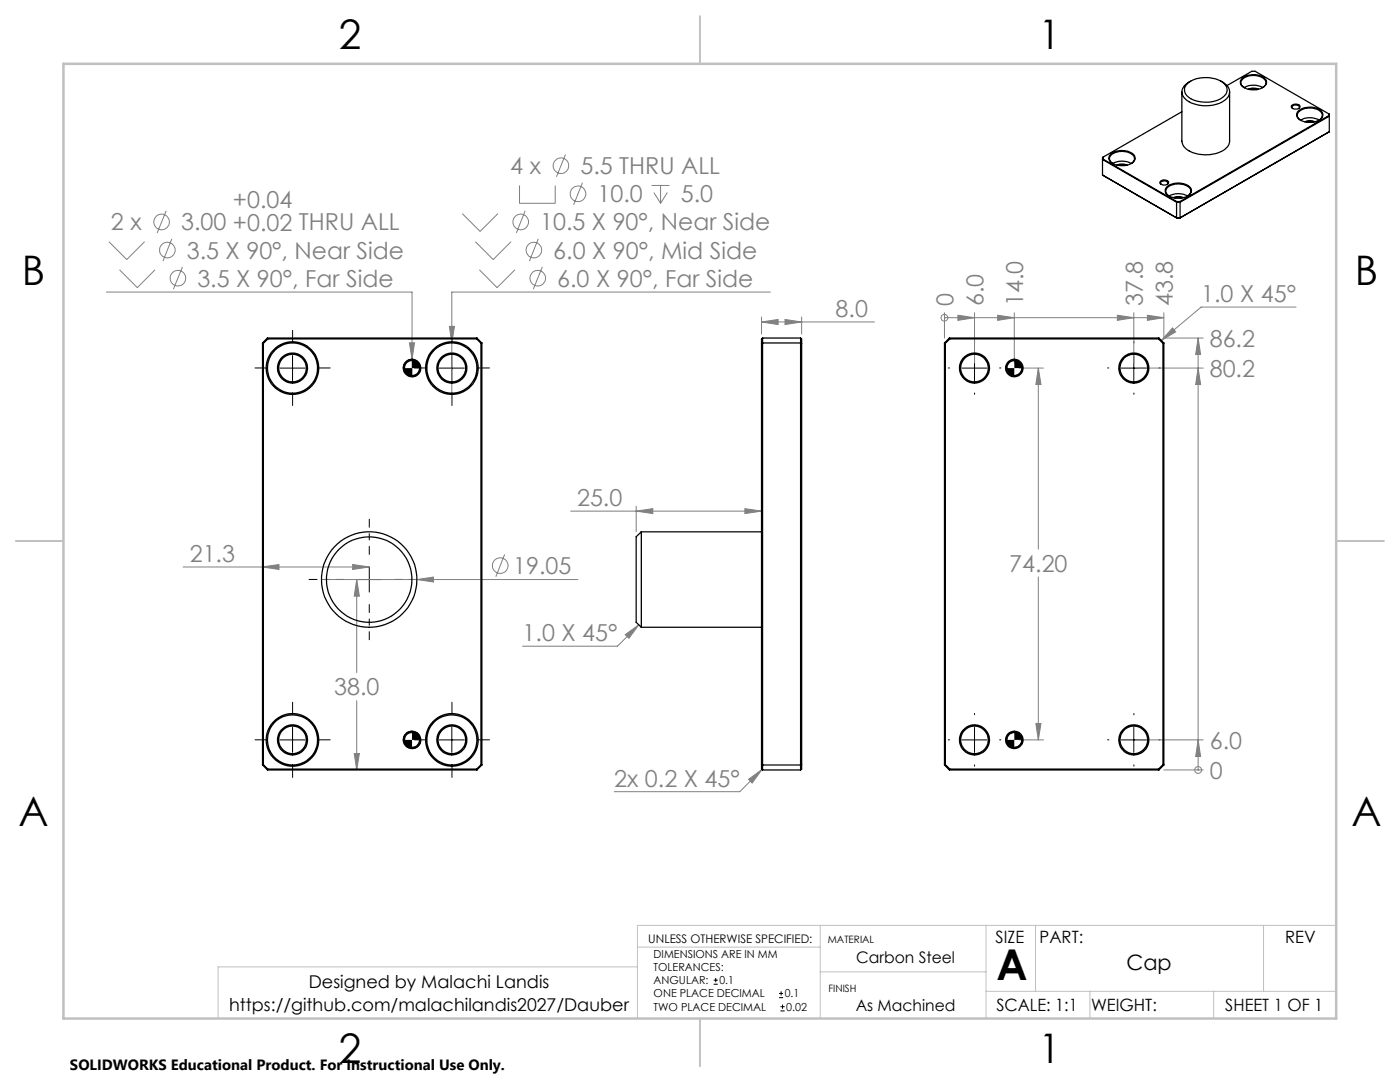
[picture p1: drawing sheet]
<svg xmlns="http://www.w3.org/2000/svg" width="279mm" height="216mm" viewBox="0 0 279 216" stroke-linecap="round" stroke-linejoin="round" font-family="sans-serif">
<g fill="none" stroke="#808080" stroke-width=".2">
<path d="M103.7 37v3.6h7.1v-3.6M112.9 30.8l-1.8 4.5M116.2 36.4l-1.7 4.5M130 37h3.6M130.5 38.4l1.3 2.2M131.8 37v3.6M133.2 38.4l-1.4 2.2M21.2 58.3h61v16.9M21.7 48.2l3.6 3.6 3.6-3.6M23.8 53.8l3.6 3.6 3.5-3.6M33.2 42.1l-1.8 4.4M34.3 47.7l-1.8 4.4"/>
<path d="M36.4 53.3l-1.8 4.4M92.3 42.6l3.5 3.6 3.6-3.6M94.9 48.2l3.5 3.6 3.6-3.6M95.7 53.8l3.5 3.6 3.6-3.6M104.8 42.1l-1.8 4.4M107.4 47.7l-1.7 4.4M108.2 53.3l-1.8 4.4M153.7 58.3h-63.5v20.2M81.7 68.4h1l-.5 3.3zM89.7 65.1h1l-.5 3.3zM152 64.2l3.3-.5v1.1zM152 63.3v3.3"/>
<path d="M152 64.2h22.5M156.7 63.7l3.3 .5-3.3 .6zM160 63.3v3.3M188.5 63.4h.1M188.5 62.4v5.1M188.5 63.4h43.8M191.2 62.9l3.3 .5-3.3 .5zM194.5 62.4v10M199.1 62.9l3.3 .5-3.3 .5zM202.4 62.4v10M203.4 73.4h4.8M207.2 73.4l.6 3.3h-1.1z"/>
<path d="M207.2 73.4v36.2M223 62.9l3.3 .5-3.3 .5zM226.3 62.4v10M227.3 73.4h12.8M229 62.9l3.3 .5-3.3 .5zM232.3 62.4v5.1h7.8M234 65.4l.6 .8-2.8 1.7zM239.1 73.4l.5 3.3h-1zM239.1 67.5l.5 3.2h-1zM239.1 67.5v86.1M258.7 61.3h-19l-7.9 6.6M36.5 113.1h37.2"/>
<path d="M52.4 113.1l3.3-.5v1zM64.2 115.6h51.1M70.4 112.6l3.3 .5-3.3 .5zM71.2 115.6l.5 3.4h-1zM71.2 115.6v18.6M83.2 115.6l3.3-.5v1zM100.7 110.6l-1.7 4.5M113.9 102h38.1M127 102l3.3-.5v1zM127 101v5.1M148.7 101.5l3.3 .5-3.3 .5zM207.2 115.1v32.5"/>
<path d="M71.2 139.8v13.8M124.8 126.6l2.7-1.9-2 2.7zM127.5 124.7l-4.3 4.2h-18.9M70.7 150.4h1l-.5 3.2zM149.4 155.5l2.7-2-2 2.7zM152.1 153.5l-4.5 4.5h-25M203.4 147.6h4.8M206.7 144.4h1.1l-.6 3.2zM227.3 147.6h12.8M232.3 153.6h7.8M239.1 153.6h.1M239.1 147.6l.5 3.4h-1z"/>
<circle cx="111.9" cy="33.1" r="1.55"/>
<circle cx="115.3" cy="38.7" r="1.56"/>
<circle cx="32.2" cy="44.3" r="1.56"/>
<circle cx="33.4" cy="49.9" r="1.56"/>
<circle cx="35.5" cy="55.5" r="1.56"/>
<circle cx="103.9" cy="44.3" r="1.56"/>
<circle cx="106.5" cy="49.9" r="1.56"/>
<circle cx="107.3" cy="55.5" r="1.56"/>
<circle cx="188.5" cy="63.4" r=".68"/>
<circle cx="99.8" cy="112.9" r="1.56"/>
<circle cx="239.1" cy="153.7" r=".68"/>
</g>
<g fill="none" stroke="#000" stroke-width=".2">
<path d="M55.9 73.4h5M58.4 70.9v5.1M82.2 71.7a1.81 1.81 0 0 0-1.7 1.7M84 73.4a1.69 1.69 0 0 1-1.8 1.8M87.7 73.4h5M90.2 70.9v5.1M192 73.4h5M194.5 70.9v5.1M202.4 71.9a1.5 1.5 0 0 0-1.5 1.5M203.9 73.4a1.5 1.5 0 0 1-1.5 1.5M223.8 73.4h5M226.3 70.9v5.1"/>
<path d="M71.2 115.6h5M73.7 113.1v5M55.9 147.6h5M58.4 145.1v5M82.2 145.9a1.75 1.75 0 0 0-1.7 1.7M84 147.6a1.75 1.75 0 0 1-1.8 1.8M87.7 147.6h5M90.2 145.1v5M192 147.6h5M194.5 145.1v5M202.4 146.2a1.44 1.44 0 0 0-1.5 1.4M203.9 147.6a1.56 1.56 0 0 1-1.5 1.6"/>
<path d="M223.8 147.6h5M226.3 145.1v5M142.4 196.4h.9M142.4 195.6h.9M142.8 195.2v.8M155.5 199.1h.8M155.5 198.2h.8M155.9 197.8v.8M155.8 201.7h.8M155.8 200.9h.8M156.2 200.4v.9"/>
</g>
<path d="M68.7 115.6h-7M73.7 110.6v-7M78.7 115.6h7M73.7 120.6v7" fill="none" stroke="#000" stroke-width=".2" stroke-dasharray="15.2 1.3 1.3 1.3" stroke-dashoffset="13.6"/>
<g fill="none" stroke="#000" stroke-width=".2" stroke-dasharray="15.2 1.3 1.3 1.3">
<path d="M53.4 73.4h-2.5M58.4 68.4v-2.5M58.4 78.4v2.5M63.4 73.4h2.5M85.2 73.4h-2.5M90.2 68.4v-2.5M90.2 78.4v2.5M95.2 73.4h2.5M189.5 73.4h-.3M194.5 68.4v-.2M194.5 78.4v.3M199.5 73.4h.2"/>
<path d="M221.3 73.4h-.3M226.3 68.4v-.2M226.3 78.4v.3M231.3 73.4h.2M53.4 147.6h-2.5M58.4 142.6v-2.5M58.4 152.6v2.5M63.4 147.6h2.5M85.2 147.6h-2.5M90.2 142.6v-2.5M90.2 152.6v2.5M95.2 147.6h2.5"/>
<path d="M189.5 147.6h-.3M194.5 142.6v-.2M194.5 152.6v.3M199.5 147.6h.2M221.3 147.6h-.3M226.3 142.6v-.2M226.3 152.6v.3M231.3 147.6h.2"/>
</g>
<path d="M127.2 189h36.5M127.2 192.9h-83.7v10.3M163.7 184.6v18.6M163.7 193.9h33.1M196.8 184.6v18.6M196.8 197.8h69.9M206.7 184.6v13.2M217.5 197.8v5.4M242.2 197.8v5.4M252.2 184.6v13.2M266.7 184.6h-139.5v18.6" fill="none" stroke="#c0c0c0" stroke-width=".2"/>
<path d="M139.7 3.2v9.5M3.1 107.9h9.6M266.7 107.9h9.5M139.7 203.2v9.6" fill="none" stroke="#c0c0c0" stroke-width=".25"/>
<path d="M12.7 12.7h254v190.5h-254z" fill="none" stroke="#c0c0c0" stroke-width=".5"/>
<g fill="#000">
<path d="M80.5 147.6a1.81 1.81 0 0 0 1.7 1.8v-1.8zM82.2 145.9v1.7h1.8a1.69 1.69 0 0 0-1.8-1.7zM80.5 73.4a1.75 1.75 0 0 0 1.7 1.8v-1.8zM82.2 71.7v1.7h1.8a1.75 1.75 0 0 0-1.8-1.7z"/>
<path d="M200.9 147.6a1.49 1.49 0 0 0 1.5 1.6v-1.6zM202.4 146.2v1.4h1.5a1.5 1.5 0 0 0-1.5-1.4zM200.9 73.4a1.44 1.44 0 0 0 1.5 1.5v-1.5zM202.4 71.9v1.5h1.5a1.56 1.56 0 0 0-1.5-1.5z"/>
</g>
<g fill="#808080">
<path d="M239.1 147.6l.5 3.4h-1zM239.1 73.4l.5 3.3h-1zM239.1 67.5l.5 3.2h-1z"/>
<path d="M191.2 62.9l3.3 .5-3.3 .5zM199.1 62.9l3.3 .5-3.3 .5zM223 62.9l3.3 .5-3.3 .5zM229 62.9l3.3 .5-3.3 .5z"/>
<path d="M83.2 115.6l3.3 .5v-1zM89.7 65.1l.5 3.3 .5-3.3zM81.7 68.4l.5 3.3 .5-3.3zM70.7 150.4h1l-.5 3.2zM71.2 115.6l.5 3.4h-1zM52.4 113.1l3.3-.5v1zM70.4 112.6l3.3 .5-3.3 .5zM152 64.2l3.3-.5v1.1zM156.7 63.7l3.3 .5-3.3 .6zM127 102l3.3-.5v1zM148.7 101.5l3.3 .5-3.3 .5zM124.8 126.6l2.7-1.9-2 2.7zM149.4 155.5l2.7-2-2 2.7zM234 65.4l.6 .8-2.8 1.7zM207.2 73.4l.6 3.3h-1.1zM206.7 144.4h1.1l-.6 3.2z"/>
</g>
<g fill="none" stroke="#000" stroke-width=".25">
<path d="M235.9 18.3v9.9a3.1 3.1 0 0 0 2.7 2.4 6.8 6.8 0 0 0 6.3-1.2l.3-.5 .2-.7v-9.9M237.1 16.6a6.3 6.3 0 0 1 7.2 .1 1.69 1.69 0 0 1-.5 2.8 6.3 6.3 0 0 1-6.9-.3 1.69 1.69 0 0 1 .2-2.6zM237.6 16.2a2.31 2.31 0 0 0-1.6 2.9 4.8 4.8 0 0 0 4.2 2 5.4 5.4 0 0 0 5-2 2.23 2.23 0 0 0-1.5-2.9M244.9 17.1l4.9-2.9h.7l14.7 8.5M247.8 15.7a3.6 3.6 0 0 1 4.9 .2 1.38 1.38 0 0 1-1.3 1.8 3.3 3.3 0 0 1-3.8-1l-.1-.5zM248.4 17.5a1.08 1.08 0 0 1-.7-1.1 1.08 1.08 0 0 1 .8-1 3.3 3.3 0 0 1 4.1 .8 1.08 1.08 0 0 1-.6 1.3M249.1 17.8h.1a2.46 2.46 0 0 1 1.9 0M249.4 17.9l.6-.2 .9 .2M252 17.5l-.2-.1a3.8 3.8 0 0 0-3.5 .1M220 34.9l14.8 8.6M220 34.9l.1 .1M220.1 31.8l14.7 8.4"/>
<path d="M220.1 31.4v.4M220.1 31.8h-.1l14.8 8.6M220.1 31.4h-.1v3.5M221.6 30.8a3.6 3.6 0 0 1 4.8 .3 1.38 1.38 0 0 1-1.2 1.8 3.4 3.4 0 0 1-3.9-1l.1-.7zM222.1 32.6a4 4 0 0 1 3.7 0 1.15 1.15 0 0 0 .6-1.2 1.15 1.15 0 0 0-1-.9 3.4 3.4 0 0 0-3.9 .8 1.06 1.06 0 0 0 .6 1.3M222.9 32.9a2.48 2.48 0 0 1 2 0M223.2 33l.4-.1 1 .1M231.6 36.2a1.05 1.05 0 0 1 1.6 .2 .97 .97 0 0 1-.9 .5 .97 .97 0 0 1-.8-.5zM231.8 36.8a.38 .38 0 0 1-.2-.5 .38 .38 0 0 1 .5-.2 .58 .58 0 0 1 .7 0 .58 .58 0 0 1 .2 .6l-.1 .1M232.8 37.3a3.7 3.7 0 0 1 4.9 .3 1.38 1.38 0 0 1-1.3 1.8 3.3 3.3 0 0 1-3.8-1.1v-.5zM233.3 39.1a3.8 3.8 0 0 1 3.7 0M233.4 39.1a1.08 1.08 0 0 1-.7-1.1 1.08 1.08 0 0 1 .8-1 3.4 3.4 0 0 1 4.1 .8 1.08 1.08 0 0 1-.6 1.3"/>
<path d="M234.1 39.4a2.49 2.49 0 0 1 2 0M234.5 39.5l.3-.1 1.1 .1M235.9 22.3l-15.8 9.1M257.7 21.1a1.11 1.11 0 0 1 1.8 .2 1 1 0 0 1-1.8-.1zM258 21.7a.4 .4 0 0 1-.1-.5 .4 .4 0 0 1 .5-.2h.1a.56 .56 0 0 1 .8 .5l-.1 .2M258.9 22.3a3.6 3.6 0 0 1 4.9 0 1.22 1.22 0 0 1-.9 1.8 3.5 3.5 0 0 1-4-.7l-.1-.5zM259.5 24h.1a3.9 3.9 0 0 1 3.6 0M259.6 24a1.09 1.09 0 0 1-.7-1.1 1.09 1.09 0 0 1 .9-1 3.3 3.3 0 0 1 4 .7 1.01 1.01 0 0 1-.6 1.4M260.4 24.3h.1a2.46 2.46 0 0 1 1.9 0M260.7 24.3l.6-.1 .8 .1M265.2 22.7v.4M265.2 23.1l-29.7 17.1"/>
<path d="M265.2 23.1l.1 .1-29.8 17.2M265.2 22.7l.1 .1v3.5M265.3 26.3l-29.8 17.2M265.3 26.3l-.1 .1M234.8 40.4h.7M234.8 43.5h.7M234.8 40.4v3.1M234.8 43.5h.1M234.8 40.2h.7M234.8 40.2v.2M235.5 40.2v.2M235.5 40.4v3.1"/>
<path d="M235.5 43.5h.1M52.4 68.4v84.2M52.4 68.4l.2 .1M52.6 68.5v84.1M53.4 67.5h41.8M53.4 67.5v.1M53.4 67.5l-1 .9M53.4 67.6l-.8 .9M53.4 67.6h41.7M95.1 67.6l.9 .9M95.2 67.5l-.1 .1M95.2 67.5l1 .9"/>
<path d="M96 68.5v84.1M96.2 68.4l-.2 .1M96.2 68.4v84.2M152 68.5h8M152.2 67.5h7.6M152.2 67.5v86.1M152.2 67.5l-.2 .1v85.9l.2 .1M159.8 67.5l.2 .1v85.9l-.2 .1M159.8 67.5v86.1M188.5 68.4l.2 .1M188.5 68.4v84.2M188.7 68.5v84.1"/>
<path d="M189.5 67.5h41.8M189.5 67.5v.1M189.5 67.5l-1 .9M189.5 67.6h41.7M189.5 67.6l-.8 .9M231.2 67.6l.9 .9M231.3 67.5l1 .9M231.3 67.5l-.1 .1M232.1 68.5v84.1M232.3 68.4l-.2 .1M232.3 68.4v84.2M128 106.1v19.1"/>
<path d="M128 106.1l-1 1v17.1l1 1M128 106.1h24M128 125.2h24M52.4 152.6l1 1M52.6 152.6l.8 .9M52.6 152.6h-.2M53.4 153.6h41.8M53.4 153.5h41.7M53.4 153.5v.1M95.1 153.5l.1 .1M96 152.6l-.9 .9M96 152.6h.2"/>
<path d="M96.2 152.6l-1 1M152 152.6h8M152.2 153.6h7.6M188.5 152.6l1 1M188.7 152.6l.8 .9M188.7 152.6h-.2M189.5 153.6h41.8M189.5 153.5h41.7M189.5 153.5v.1M231.2 153.5l.1 .1M232.1 152.6h.2M232.1 152.6l-.9 .9"/>
<path d="M232.3 152.6l-1 1"/>
<circle cx="58.4" cy="73.4" r="2.75"/>
<circle cx="58.4" cy="73.4" r="3"/>
<circle cx="58.4" cy="73.5" r="5"/>
<circle cx="58.4" cy="73.4" r="5.3"/>
<circle cx="82.2" cy="73.4" r="1.5"/>
<circle cx="82.2" cy="73.4" r="1.75"/>
<circle cx="90.2" cy="73.5" r="5"/>
<circle cx="90.2" cy="73.4" r="5.3"/>
<circle cx="90.2" cy="73.4" r="2.75"/>
<circle cx="90.2" cy="73.4" r="3"/>
<circle cx="194.5" cy="73.4" r="3"/>
<circle cx="194.5" cy="73.4" r="2.75"/>
<circle cx="202.4" cy="73.4" r="1.75"/>
<circle cx="202.4" cy="73.4" r="1.5"/>
<circle cx="226.3" cy="73.4" r="3"/>
<circle cx="226.3" cy="73.4" r="2.75"/>
<circle cx="73.7" cy="115.6" r="9.5"/>
<circle cx="73.7" cy="115.6" r="8.5"/>
<circle cx="58.4" cy="147.6" r="2.75"/>
<circle cx="58.4" cy="147.6" r="3"/>
<circle cx="58.4" cy="147.6" r="5"/>
<circle cx="58.4" cy="147.6" r="5.2"/>
<circle cx="82.2" cy="147.6" r="1.49"/>
<circle cx="82.2" cy="147.6" r="1.73"/>
<circle cx="90.2" cy="147.6" r="5"/>
<circle cx="90.2" cy="147.6" r="5.2"/>
<circle cx="90.2" cy="147.6" r="2.75"/>
<circle cx="90.2" cy="147.6" r="3"/>
<circle cx="194.5" cy="147.6" r="3"/>
<circle cx="194.5" cy="147.6" r="2.75"/>
<circle cx="202.4" cy="147.6" r="1.73"/>
<circle cx="202.4" cy="147.6" r="1.49"/>
<circle cx="226.3" cy="147.6" r="3"/>
<circle cx="226.3" cy="147.6" r="2.75"/>
</g>
<text font-size="8.5" x="198.9" y="195.5">A</text>
<g font-size="8.1">
<text x="67.6" y="9.7">2</text>
<text x="207.3" y="9.7">1</text>
<text x="4.4" y="57">B</text>
<text x="270.4" y="57">B</text>
<text x="3.7" y="164.9">A</text>
<text x="269.7" y="164.9">A</text>
<text x="67.6" y="212.2">2</text>
<text x="207.3" y="212.2">1</text>
</g>
<g font-size="4.7" fill="#808080">
<text x="101.8" y="34.8">4 x</text>
<text x="115.8" y="34.8">5.5 THRU ALL</text>
<text x="46.5" y="41.5">+0.04</text>
<text x="119.2" y="40.4">10.0</text>
<text x="135.9" y="40.4">5.0</text>
<text x="22.1" y="46">2 x</text>
<text x="36.1" y="46">3.00 +0.02 THRU ALL</text>
<text x="107.8" y="46">10.5 X 90°, Near Side</text>
<text x="37.3" y="51.6">3.5 X 90°, Near Side</text>
<text x="110.4" y="51.6">6.0 X 90°, Mid Side</text>
<text x="39.4" y="57.2">3.5 X 90°, Far Side</text>
<text x="111.2" y="57.2">6.0 X 90°, Far Side</text>
<text x="166.8" y="63.2">8.0</text>
<text x="190.3" y="61.1" transform="rotate(-90 190.3 61.1)">0</text>
<text x="196.3" y="61.1" transform="rotate(-90 196.3 61.1)">6.0</text>
<text x="204.2" y="61.1" transform="rotate(-90 204.2 61.1)">14.0</text>
<text x="228.1" y="61.1" transform="rotate(-90 228.1 61.1)">37.8</text>
<text x="234.1" y="61.1" transform="rotate(-90 234.1 61.1)">43.8</text>
<text x="239.7" y="60.3">1.0 X 45°</text>
<text x="241.4" y="69.2">86.2</text>
<text x="241.4" y="75.2">80.2</text>
<text x="115.2" y="101">25.0</text>
<text x="37.9" y="112.1">21.3</text>
<text x="102.4" y="114.6">19.05</text>
<text x="201.4" y="114.1">74.20</text>
<text x="104.3" y="127.9">1.0 X 45°</text>
<text x="66.7" y="138.8">38.0</text>
<text x="241.4" y="149.4">6.0</text>
<text x="241.4" y="155.4">0</text>
<text x="122.6" y="156.9">2x 0.2 X 45°</text>
</g>
<text font-size="4.2" x="224.8" y="193.5">Cap</text>
<g font-size="3.5">
<text x="61.6" y="197.1">Designed by Malachi Landis</text>
<text x="45.7" y="201.7">https://github.com/malachilandis2027/Dauber</text>
</g>
<g font-size="3.4">
<text x="198.7" y="188.1">SIZE</text>
<text x="207.5" y="188.1">PART:</text>
<text x="256.5" y="188.2">REV</text>
<text x="198.8" y="201.7">SCALE: 1:1</text>
<text x="217.7" y="201.8">WEIGHT:</text>
<text x="244.5" y="201.7">SHEET 1 OF 1</text>
</g>
<g font-size="3.2">
<text x="170.9" y="192.2">Carbon Steel</text>
<text x="170.8" y="201.7">As Machined</text>
</g>
<text font-size="3" x="14" y="213.5">SOLIDWORKS Educational Product. For Instructional Use Only.</text>
<text font-size="2.4" x="129.4" y="188.1">UNLESS OTHERWISE SPECIFIED:</text>
<g font-size="2.2">
<text x="130.4" y="191.1">DIMENSIONS ARE IN MM</text>
<text x="130.4" y="193.7">TOLERANCES:</text>
<text x="130.4" y="196.4">ANGULAR:</text>
<text x="143.6" y="196.4">0.1</text>
<text x="130.4" y="199">ONE PLACE DECIMAL</text>
<text x="130.4" y="201.7">TWO PLACE DECIMAL</text>
<text x="156.6" y="199">0.1</text>
<text x="156.9" y="201.7">0.02</text>
</g>
<g font-size="2">
<text x="165.2" y="188.1">MATERIAL</text>
<text x="165.4" y="197.9">FINISH</text>
</g>
</svg>
